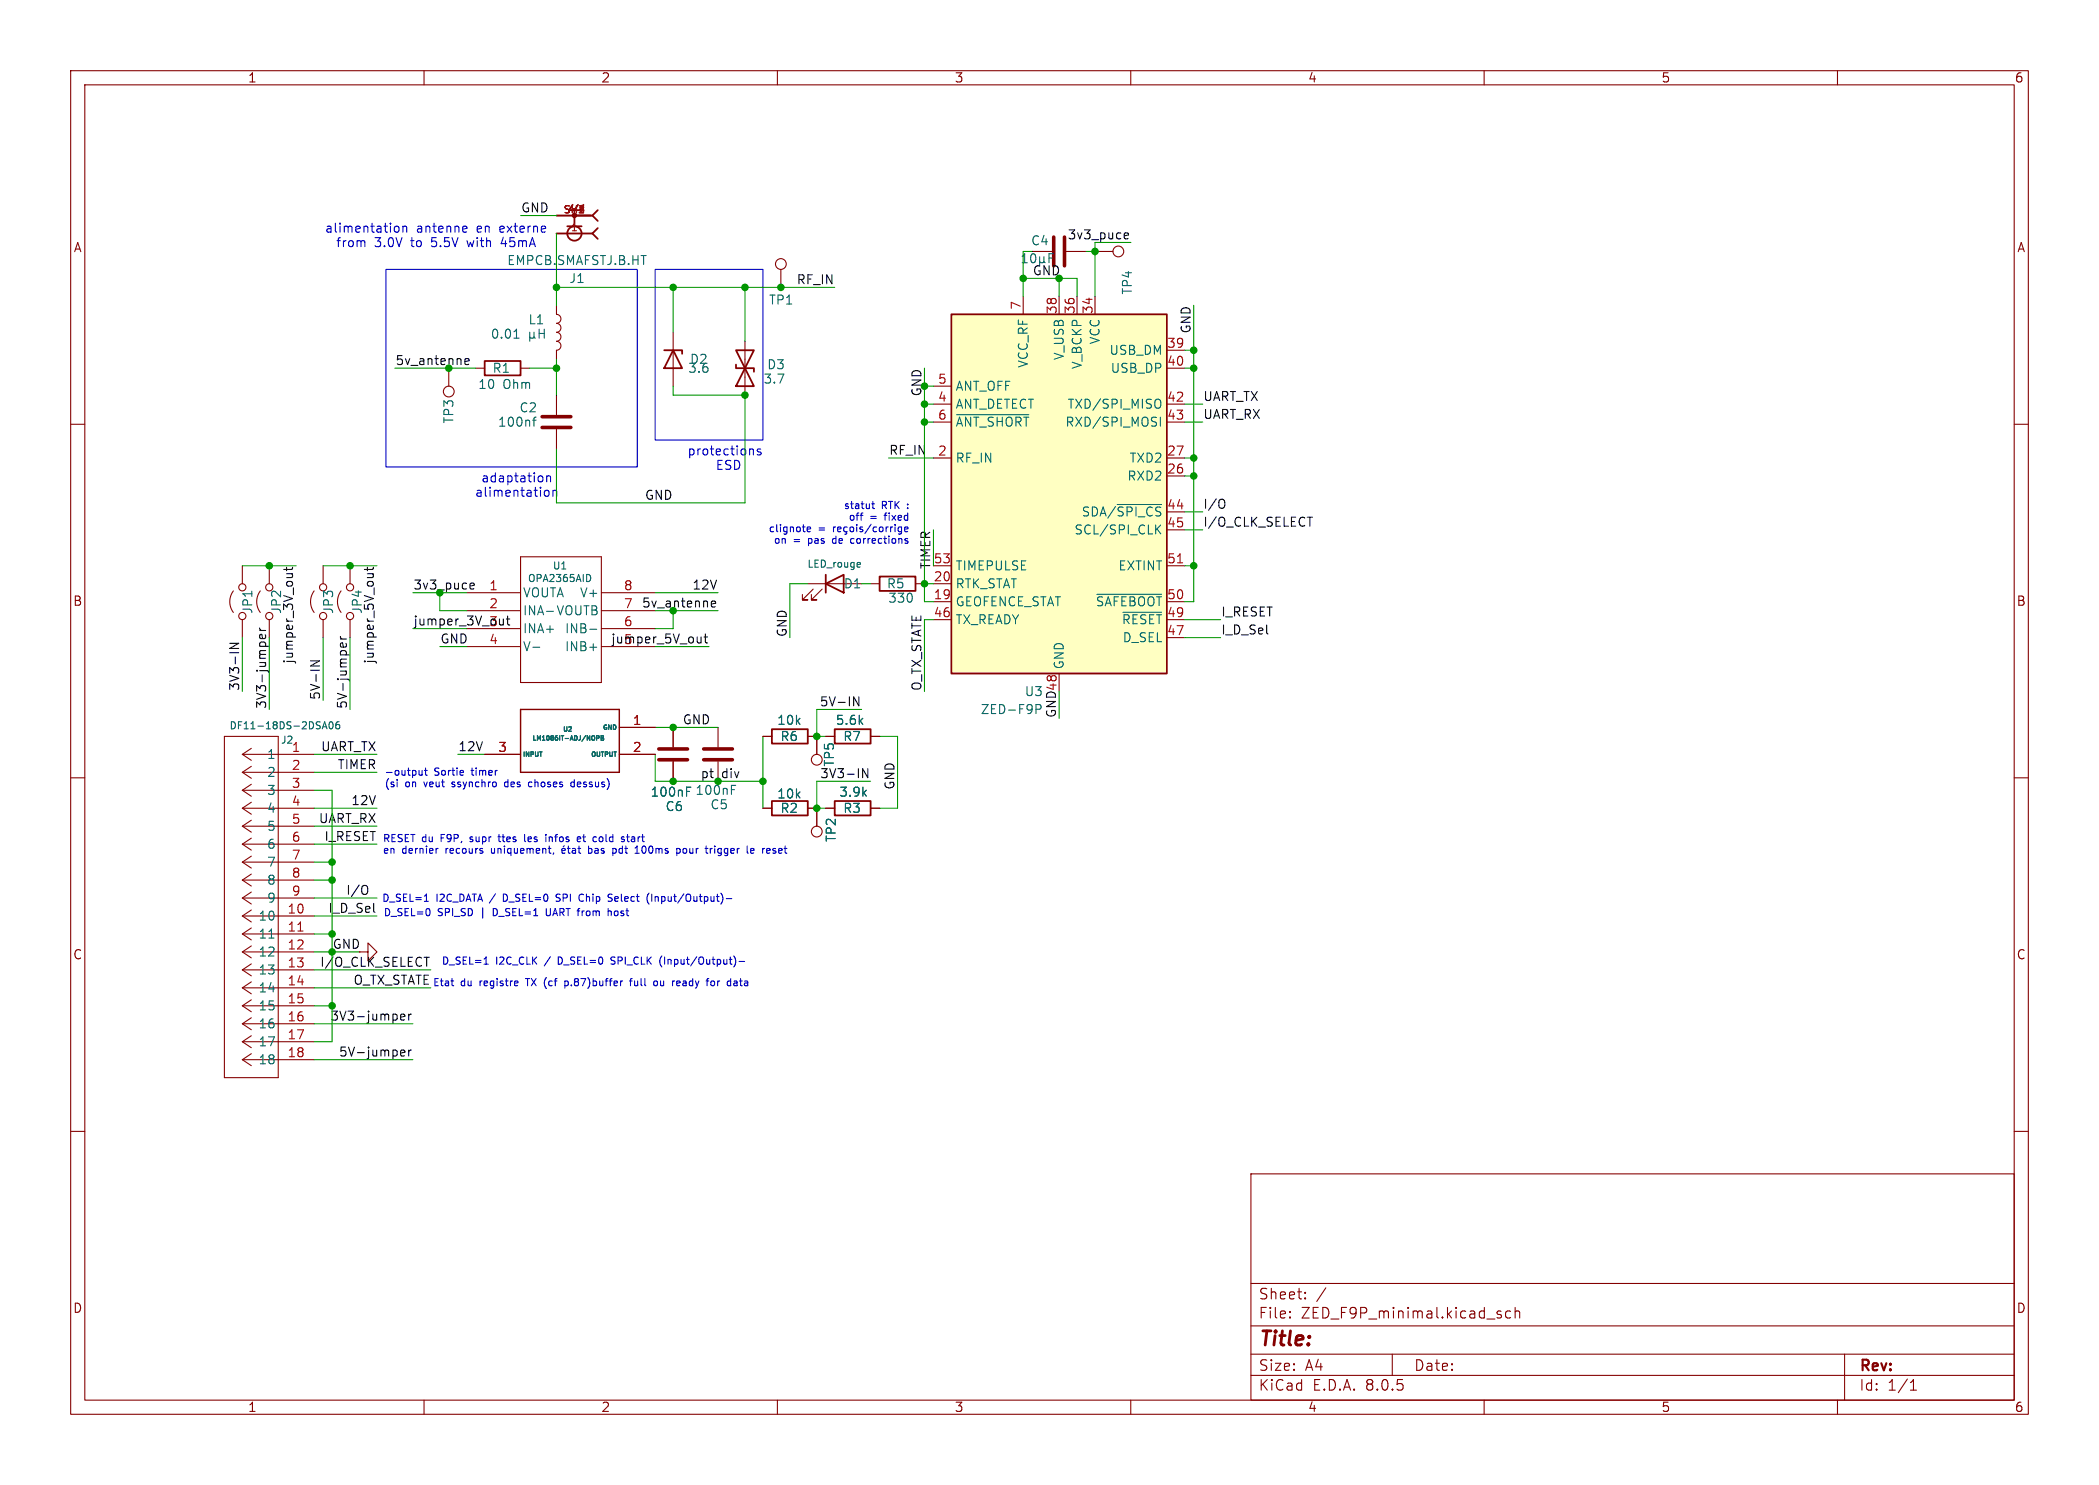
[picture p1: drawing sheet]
<svg xmlns="http://www.w3.org/2000/svg" width="297mm" height="210mm" viewBox="0 0 297 210" stroke-linecap="round" stroke-linejoin="round" font-family="sans-serif">
<g fill="none" stroke="#840000" stroke-width=".15">
<path d="M10 10h277v190h-277zM12 12h273v186h-273zM60 10v2M110 10v2M160 10v2M210 10v2M260 10v2M146 35.6h2.8M150.9 35.6h2.8M10 60h2M95.2 47v7.6M105.4 48.3v7.6"/>
<path d="M285 60h2M33 83.6a2.54 2.54 0 0 0 0 3M34.3 80v2.6M34.3 87.6v2.6M44.4 83.6a2.54 2.54 0 0 0 0 3M45.7 80v2.6M45.7 87.6v2.6M114.3 82.6h7.6M115.1 83.3l-1.6 1.5h.8h-.8v-.7M116.3 83.3l-1.5 1.5h.8h-.8v-.7M123.2 82.6h1.3M129.5 82.6h1.3"/>
<path d="M10 110h2M31.7 104.1h7.7v48.3h-7.7zM34.3 114.3h10.1M34.3 119.4h10.1M34.3 119.4l1.3 .8M34.3 116.8h10.1M34.3 116.8l1.3 .9M34.3 114.3l1.3 .8M34.3 111.8h10.1M34.3 111.8l1.3 .8M34.3 109.2h10.1M34.3 109.2l1.3 .9"/>
<path d="M34.3 106.7h10.1M34.3 106.7l1.3 .8M35.6 118.5l-1.3 .9M35.6 116l-1.3 .8M35.6 113.5l-1.3 .8M35.6 110.9l-1.3 .9M35.6 108.4l-1.3 .8M35.6 105.8l-1.3 .9M95.2 102.9v2.8M95.2 107.7v2.8M101.6 102.9v2.8M101.6 107.7v2.8"/>
<path d="M107.9 104.1h1.3M114.3 104.1h1.3v2.6M115.6 114.3v2.5M116.8 114.3h1.3M123.2 114.3h1.3M285 110h2M34.3 139.7h10.1M34.3 139.7l1.3 .8M34.3 137.2h10.1M34.3 137.2l1.3 .8M34.3 134.6h10.1M34.3 134.6l1.3 .9"/>
<path d="M34.3 132.1h10.1M34.3 132.1l1.3 .8M34.3 129.5h10.1M34.3 129.5l1.3 .9M34.3 127h10.1M34.3 127l1.3 .8M34.3 124.5h10.1M34.3 124.5l1.3 .8M34.3 121.9h10.1M34.3 121.9l1.3 .9M35.6 138.9l-1.3 .8M35.6 136.3l-1.3 .9"/>
<path d="M35.6 133.8l-1.3 .8M35.6 131.2l-1.3 .9M35.6 128.7l-1.3 .8M35.6 126.2l-1.3 .8M35.6 123.6l-1.3 .9M35.6 121.1l-1.3 .8M50.8 134.6h1.3v-1.2l1.2 1.2-1.2 1.3v-1.3M10 160h2M34.3 149.9h10.1M34.3 149.9l1.3 .8M34.3 147.3h10.1M34.3 147.3l1.3 .9"/>
<path d="M34.3 144.8h10.1M34.3 144.8l1.3 .8M34.3 142.2h10.1M34.3 142.2l1.3 .9M35.6 149l-1.3 .9M35.6 146.5l-1.3 .8M35.6 143.9l-1.3 .9M35.6 141.4l-1.3 .8M285 160h2M177 166h108v32h-108zM60 198v2M110 198v2"/>
<path d="M160 198v2M177 194.5h108M177 191.5h108M177 187.5h108M177 181.5h108M182.5 186.3h.1l-.1 .1M182.5 186.3v.1M182.5 185.5v.1M182.5 185.5h.1l-.1 .1M184.7 183.6v.1M184.7 183.6h-.1l.1 .1M184.7 182.8v.1"/>
<path d="M184.7 182.8h-.1l.1 .1M187.6 182.1l-1.3 2M197 191.5v3M210 198v2M212 185.9l.4 .1 .1 .2-.3 .2h-.2M212 185.4l.4 .1M213.7 185.5l-.4-.1-.3 .3v.4l.2 .2 .1 .1 .4-.1M214.4 185.5a.37 .37 0 0 1 .6 .1v.8M214.4 184.9v1.5M260 198v2M261 191.5v6.5M270.3 196.6h.9"/>
<path d="M270.3 195.5l.4-.4v1.5"/>
<circle cx="34.3" cy="87.1" r=".51"/>
<circle cx="34.3" cy="83.1" r=".51"/>
<circle cx="45.7" cy="83.1" r=".51"/>
<circle cx="45.7" cy="87.1" r=".51"/>
<circle cx="115.6" cy="107.4" r=".76"/>
<circle cx="115.6" cy="117.6" r=".76"/>
</g>
<path d="M94 49.5h2.5v.5M95.2 49.5l1.3 2.6h-2.5zM104.1 51.6v.5h2.6v.5M104.1 49.5h2.6l-2.6 5.1h2.6zM116.8 82.6l2.6-1.3v2.5zM116.8 81.3v2.5M124.5 81.5h5v2.1h-5zM109.2 103.1h5.1v2.1h-5.1zM118.1 113.3h5.1v2h-5.1z" fill="none" stroke="#840000" stroke-width=".25"/>
<path d="M149.1 33.5v4.1M150.6 33.5v4.1M93.2 105.9h4.1M93.2 107.4h4.1M99.6 105.9h4M99.6 107.4h4" fill="none" stroke="#840000" stroke-width=".51"/>
<g fill="none" stroke="#006464" stroke-width=".15">
<path d="M144.6 37.2h.8M144.6 36.2l.4-.3v1.3M146.1 37.2a.79 .79 0 0 1 0-1.3 .69 .69 0 0 1 .3 1.1l-.1 .2M147.1 36.3v1.3M147.1 37l.2 .2M147.7 37l.2 .2M147.7 37l-.2 .2M147.7 36.3v.7M148.4 36.5h.5M149 35.9h-.6v1.3M121.6 79.5l.2 .3-.5 .1M121.7 80.2h-.1"/>
<path d="M45.6 103.1l.3-1 .4 1M45.7 102.8h.5M46.7 102.1h.1a.53 .53 0 0 1 .3 .5 .53 .53 0 0 1-.3 .5 .66 .66 0 0 1-.1-1zM48 102.1h-.3a.67 .67 0 0 0 0 1l.3-.1 .1-.4-.2-.1h-.2l-.2 .1M97.1 111.9h.5M97.1 111.3h.7M103.5 111.7h.4M103.5 111.1h.6M38 132.7h.8"/>
</g>
<path d="M42.2 131.7h.7" fill="none" stroke="#a90000" stroke-width=".15"/>
<path d="M134.6 44.5h30.5v50.8h-30.5z" fill="#ffffc2"/>
<g fill="none" stroke="#840000" stroke-width=".25">
<path d="M78.7 30.5h5.1M78.7 33h5.1M80.3 32h2M81.3 30.5v1.5M83.8 30.5l.8 .7M83.8 33l.8 .8M84.6 29.7l-.8 .8M84.6 32.3l-.8 .7M68.6 51.1h5.1v2h-5.1zM134.6 44.5h30.5v50.8h-30.5zM109.2 113.3h5.1v2h-5.1zM118.1 103.1h5.1v2.1h-5.1z"/>
<circle cx="81.3" cy="33" r="1.02"/>
</g>
<g fill="none" stroke="#840000" stroke-width=".15">
<path d="M78.7 33h5.1M78.7 30.5h5.1M110.5 38.1v2.5M154.9 35.6h2.6M63.5 52.1v2.5M67.3 52.1h1.3M73.7 52.1h1.2M78.7 48.3a.63 .63 0 0 1 .7 .6 .63 .63 0 0 1-.7 .6v1.3M78.7 47a.63 .63 0 0 1 .7 .6 .63 .63 0 0 1-.7 .7M78.7 45.7a.63 .63 0 0 1 .7 .7 .63 .63 0 0 1-.7 .6M78.7 43.2v1.3a.63 .63 0 0 1 .7 .6 .63 .63 0 0 1-.7 .6M78.7 55.9v2.8"/>
<path d="M132.1 57.2h2.5M132.1 59.7h2.5M132.1 54.6h2.5M144.8 41.9v2.6M149.9 41.9v2.6M152.4 41.9v2.6M154.9 41.9v2.6M165.1 49.5h2.5M165.1 57.2h2.5M165.1 52.1h2.5M165.1 59.7h2.5M73.7 78.7h11.4v17.8h-11.4z"/>
<path d="M78.7 60.7v2.8M132.1 64.8h2.5M165.1 64.8h2.5M165.1 67.3h2.5M165.1 72.4h2.5M165.1 74.9h2.5M36.8 83.6a2.54 2.54 0 0 0 0 3M38.1 80v2.6M38.1 87.6v2.6M48.3 83.6a2.54 2.54 0 0 0 0 3M49.5 80v2.6M49.5 87.6v2.6"/>
<path d="M66 83.8h7.7M66 86.4h7.7M66 88.9h7.7M66 91.4h7.7M85.1 83.8h7.6M85.1 86.4h7.6M85.1 88.9h7.6M85.1 91.4h7.6M132.1 85.1h2.5M132.1 82.6h2.5M132.1 87.6h2.5M132.1 80h2.5"/>
<path d="M149.9 95.3v2.5M165.1 85.1h2.5M165.1 87.6h2.5M165.1 90.2h2.5M165.1 80h2.5M68.6 106.7h5.1M87.6 102.9h5.1M87.6 106.7h5.1M95.2 102.9v2.8M95.2 107.7v2.8M107.9 114.3h1.3M107.9 104.1h1.3"/>
<path d="M114.3 114.3h1.3v2.5M114.3 104.1h1.3v2.6M116.8 114.3h1.3M116.8 104.1h1.3M123.2 114.3h1.3M123.2 104.1h1.3"/>
<circle cx="110.5" cy="37.3" r=".76"/>
<circle cx="158.2" cy="35.6" r=".76"/>
<circle cx="63.5" cy="55.4" r=".76"/>
<circle cx="38.1" cy="87.1" r=".51"/>
<circle cx="38.1" cy="83.1" r=".51"/>
<circle cx="49.5" cy="83.1" r=".51"/>
<circle cx="49.5" cy="87.1" r=".51"/>
</g>
<g fill="none" stroke="#006464" stroke-width=".15">
<path d="M72.7 47.8h.7M73 46.7l.1-.1v1.2M75 47.6l.1 .2h.3l.2-.2M75 47v1.2M75.4 59.4h.5M75.6 47.6l.1 .2M75.6 47v.6M75.6 59.1l-.1 1.2M76.3 46.6v1.2M76.3 47.2h.7M77 46.6v1.2M135.4 58.6h10.2"/>
<path d="M163.7 56.5a.43 .43 0 0 1 .5 .4v.4a.43 .43 0 0 1-.5 .4M164.2 59v1.3M158.1 71.3h6.3M163.7 74.8l.5 .7M164.2 74.2l-.7 .8M75.4 91.5h1M83.2 81.2a.54 .54 0 0 1 .4 .5 .54 .54 0 0 1-.4 .5M83.5 91.5h.9M83.5 89h.9M146.6 99.6h.5l.2 .3-.1 .3-.6 .1M155.2 84h9.2M158.9 86.6h5.5"/>
<path d="M84.4 104.4l.3-.1 .1-.2-.4-.1v.7M85.1 104h.2l.1 .2-.1 .1 .1 .3-.1 .1h-.2zM85.1 104.3h.2M97.1 111.9h.5M97.1 111.3h.7"/>
</g>
<path d="M166.6 79.6h.7" fill="none" stroke="#a90000" stroke-width=".15"/>
<path d="M73.7 100.3h13.9v8.9h-13.9z" fill="none" stroke="#840000" stroke-width=".2"/>
<path d="M76.7 58.9h4.1M76.7 60.5h4.1" fill="none" stroke="#840000" stroke-width=".51"/>
<g fill="none" stroke="#0f0f0f" stroke-width=".15">
<path d="M159.1 33.7h.5M159.1 33l.4-.1 .1 .1 .1 .2-.6 .2M65.8 51.1l.6-.1-.1-.2-.3-.1-.2 .2v.6h.5M173 70.6l.1 .1a.81 .81 0 0 1-.1 1.2M185 73.1h.7M32.5 91h1.3l-1.3 .7h1.3M36.7 88.8l.1 .2 .2 .2M36.7 89.2h.9M37.5 89.8l.1 .3-.2 .2h-.6v-.5l.2-.1 .2 .6M40.6 81.1h.8M40.6 80.2v.5M41.3 81.1l.1 .4"/>
<path d="M41.4 80.2l-.1 .3h-.1h-1.1M43.9 93.5h1.3l-1.3 .7M48.2 90v.3l.2 .1M48.2 90.4h.8M49 91v.3l-.2 .2h-.6v-.5l.3-.1 .1 .6M52 81.1h.8M52 80.2v.5M52.7 81.1l.1 .4M52.8 80.2v.3h-.2h-1M66.6 83.2h.4M66.6 82.5h.3h.1l.1 .3-.6 .1M71.2 87.5v.9"/>
<path d="M71.2 88.3l-.3 .1M71.6 87.5h.5M71.8 87.1v1.1l.1 .1 .2 .1M99.2 90.1v.8M99.2 90.8l-.4 .1M99.6 90.1h.5M99.8 89.7v1l.1 .2h.2M100.7 85.4l.6-.1-.1-.2-.4-.1-.1 .2v.6h.5M120.8 98.5l.7 1.3v-1.3M122.8 108.7v1.3l-.7-1.3v1.3M51.7 125.2l.1 .1a.81 .81 0 0 1-.1 1.2M60 135.4h.7"/>
<path d="M56.7 148.9l.6-.1-.1-.2-.3-.1-.2 .2v.6h.5M56.7 143.8l.6-.1-.1-.2-.3-.1-.2 .2v.6h.5M57.8 143.4v.9M57.8 148.5v.8M58.2 148.5l-.2 .1-.2 .1M58.2 143.4l-.2 .1-.2 .2"/>
</g>
<g fill="none" stroke="#0000c2" stroke-width=".15">
<path d="M51.4 34l.2 .2v.7M54.6 38.1h35.6v27.9h-35.6zM55.9 32h.3l.3 .2-.1 .5-.2 .1h-.3M57 32.1l.2-.1h.3v.8M57 32v.8M65.7 32h.3l.1 .3-.6 .1M66 32.8h-.3M71.2 33.5l-.3 1h.8M92.7 38.1h15.2v24.1h-15.2zM76.8 67.4v.6M77.1 69.4l.3-.1 .3 .3-.1 .5-.2 .1-.3-.1M77.4 67.3v.8"/>
<path d="M77.4 67.4l.1-.1 .3 .1 .1 .7M78.2 69.5l.2-.2 .3 .1 .1 .8M78.2 69.3v.9M106.2 63.5h.3l.1 .2v.6M107.6 63.5h-.3l-.1 .2v.1l.4 .2v.3h-.4M114.2 74.9l.5-.1-.1-.2-.2-.1-.2 .2 .1 .4h.3M117.9 74.5v.7M118.2 74.5l-.3 .2M118.5 74.9l.5-.1v-.2l-.3-.1-.2 .2 .1 .4h.4M119.7 75.2l.1 .2-.3 .1M119.9 74.6l-.3-.1-.2 .2 .1 .4h.4M120.3 74.6l.2-.1 .2 .1 .1 .4-.1 .1-.2 .1-.2-.1z"/>
<path d="M120.7 76.2h-.2l-.1 .1v.4l.3 .1M121.2 74.5v.7M121.7 72.9h.4M122 74.6l-.2-.1-.1 .2v.1l.3 .1v.2h-.3M123.3 74.1l-.9 1.3M123.4 71.2h.3M123.5 70.9v.9l.2 .1M124 74.6l-.3-.1-.2 .2 .1 .4h.4M124.5 74.6l.1-.1 .3 .1 .1 .4-.1 .1-.3 .1-.1-.1zM125.4 74.5v.7M125.7 74.5l-.3 .2M126 74.5v.7"/>
<path d="M126.3 74.5l-.3 .2M126.6 74.5v.7M127.6 74.6l-.3-.1-.2 .2 .1 .4h.4M127.6 74.5v.8l-.2 .2h-.3M128 74.9l.5-.1-.1-.2-.3-.1-.1 .2v.4h.4M128.3 76.5l.2 .1-.2 .2M128.3 76.2h.1M59.3 109v.6h.3l.1-.1M59.7 109v.6M60.1 109h.4M60.2 108.6v.9l.3 .1M62 120h-.2"/>
<path d="M63.9 111.2l.1 .1M64 110.6v.3M66.5 119h.1M66.5 118.4v.2M69.5 120l.1 .6M70.5 118.4h.3M70.6 118v.9l.2 .1M71.8 110.6h-.2l-.2 .2v.4l.4 .1M74.2 118v.9l.2 .1M74.8 118.4v.6M74.8 111.2l.2 .1 .3-.1M75.2 118.6l-.5 .1"/>
<path d="M75.3 110.6h-.3l-.2 .1M77.7 118.4v.6M78.1 118.4h-.2h-.2M80.3 120h.4M80.4 119.6v.9l.3 .2M81.3 110.6h-.3l-.2 .2 .1 .4h.4M81.3 110.2v1.1M81.8 120h.4M81.8 118.4h.3l.1 .2-.5 .1M81.9 119.6v.9l.3 .2M82.1 119h-.3M82.5 118.4h.3"/>
<path d="M82.6 118v.9l.1 .1M83.3 119.6v1.1M84.8 118.8l.2 .2h.2M85.2 118.4h-.2l-.2 .1M86.8 120h.2l.2 .2-.1 .4-.3 .1M88.6 118.4h.4M88.8 118v.9l.2 .1M89.5 118.4h-.1M89.5 118.6l-.2 .2 .2 .2M90.9 119.7l-.1 .6 .1 .3 .2 .1M95.9 120h.2l.1 .2v.4l-.3 .1M99.9 119.6v.9"/>
<path d="M100.7 120h.1M101.1 119.6v.1M101.1 120v.7M106.4 120h.2l.1 .2-.5 .1M60 127.5h.6M60.2 126.6l.1-.1v1M60.6 128.5a.64 .64 0 0 1 0 1M63.8 138.7h.4M64.1 139.4h.1M68.5 136.4h.6M68.7 135.5l.1-.2v1.1M73.1 138.7l.2 .3-.5 .1"/>
<path d="M73.2 139.4h-.1M74.4 138.4h.5M77.3 128.5v.8l.2 .2h.2M78.3 120.6l-.1 .2M78.7 127.4l.4 .1M79.1 126.5h-.2l-.2 .1 .1 .3 .3 .1M79.2 135.3h-.2v1.1h.2M79.5 120.3l.5-.1-.1-.2h-.2l-.2 .1 .1 .5h.3M79.9 138.8l.3-.1 .2 .2M79.9 138.7v1M80.4 139.2l-.2 .2h-.3M81 120h.4v.7"/>
<path d="M81.4 120.2l-.3 .1-.1 .1 .1 .3 .3-.1M82 127.2l.1 .2h.4M82.5 126.5h-.4l-.1 .2M83.3 120h.3l.2 .2-.1 .4h-.4M86.1 128.5v1M86.1 128.9l.1-.1 .2 .1 .1 .6M86.1 126.9l.4 .1 .1 .2-.1 .2-.3 .1M86.1 126.5h.5M86.4 136.3l.4 .1M86.9 135.3h-.3l-.2 .2 .1 .3 .3 .1M89.1 138.7h.4M89.5 138.4l-.3 .1v.9"/>
<path d="M89.8 138.7v.6l.1 .1M89.9 120.7h.5M91.6 127.4l.2 .5M91.8 126.3l-.2 .4M92.2 126.5v1M92.5 138.9l.2-.2 .2 .1 .1 .1-.1 .5h-.2l-.2-.2M93.4 136.3l.3 .4M93.5 138.7v.7M93.7 135.2l-.3 .4M95.9 138.7l.3 .1v.2l-.5 .1M96.2 139.4h-.3M97.1 120h-.3l-.2 .2 .1 .4h.4"/>
<path d="M100.8 138.7l.2 .1 .1 .1v.4l-.3 .1M102.8 127.1h.7M103.9 135.2a1.19 1.19 0 0 1 0 1.5M104 138.7h.2l.1 .2v.5M104.3 139.4h-.3M104.3 139h-.3M104.6 136h.8M104.6 138.7h.4M106.6 120.6l-.2 .1M109.4 120h.3M109.4 120.3l.4 .2-.1 .1-.2 .1"/>
</g>
<g fill="none" stroke="#009600" stroke-width=".15">
<path d="M73.7 30.5h5M78.7 33v10.2M144.8 39.4h7.6v2.5M146 35.6h-1.2v6.3M149.9 39.4v2.5M153.7 35.6h1.2M160 34.3h-5.1v7.6M55.9 52.1h11.4M74.9 52.1h3.8M78.7 40.6h39.4M78.7 50.8v5.1M95.2 40.6v6.4"/>
<path d="M95.2 54.6v1.3h10.2v15.2h-26.7v-7.6M105.4 40.6v7.7M130.8 59.7h1.3M130.8 57.2h1.3M132.1 54.6h-1.3v30.5h1.3M167.6 59.7h2.6M167.6 52.1h1.3M167.6 57.2h2.6M167.6 49.5h1.3M168.9 43.2v41.9h-1.3M125.7 64.8h6.4M132.1 74.9v5.1"/>
<path d="M167.6 64.8h1.3M167.6 67.3h1.3M167.6 72.4h2.6M167.6 74.9h2.6M34.3 80h7.6M34.3 90.2v7.6M38.1 90.2v10.1M45.7 80h7.6M45.7 90.2v8.9M49.5 90.2v10.1M58.4 83.8h7.6M58.4 88.9h7.6"/>
<path d="M62.2 83.8v2.6h3.8M62.2 91.4h3.8M92.7 83.8h8.9M92.7 91.4h7.6M101.6 86.4h-6.4v2.5h-2.5M114.3 82.6h-2.5v7.6M121.9 82.6h1.3M130.8 82.6h1.3M132.1 87.6h-1.3v10.2M149.9 97.8v3.8M167.6 87.6h5.1M167.6 80h1.3"/>
<path d="M167.6 90.2h5.1M44.4 114.3h8.9M44.4 111.8h2.6v35.5h-2.6M44.4 106.7h8.9M44.4 119.4h8.9M44.4 116.8h8.9M44.4 109.2h8.9M64.8 106.7h3.8M92.7 106.7v3.8h15.2M92.7 102.9h8.9M107.9 104.1v10.2M121.9 100.3h-6.3v3.8h1.2"/>
<path d="M123.2 110.5h-7.6v3.8h1.2M124.5 104.1h2.5v10.2h-2.5M44.4 132.1h2.6M44.4 124.5h2.6M44.4 129.5h8.9M44.4 127h8.9M44.4 121.9h2.6M44.4 134.6h6.4M44.4 137.2h16.6M44.4 139.7h16.6M44.4 144.8h14M44.4 149.9h14"/>
<path d="M44.4 142.2h2.6"/>
</g>
<g fill="#009600" stroke="#009600" stroke-width=".15">
<circle cx="130.8" cy="54.6" r=".46"/>
<circle cx="130.8" cy="57.2" r=".46"/>
<circle cx="105.4" cy="55.9" r=".46"/>
<circle cx="105.4" cy="40.6" r=".46"/>
<circle cx="110.5" cy="40.6" r=".46"/>
<circle cx="47" cy="134.6" r=".46"/>
<circle cx="47" cy="132.1" r=".46"/>
<circle cx="47" cy="121.9" r=".46"/>
<circle cx="47" cy="124.5" r=".46"/>
<circle cx="47" cy="142.2" r=".46"/>
<circle cx="168.9" cy="49.5" r=".46"/>
<circle cx="149.9" cy="39.4" r=".46"/>
<circle cx="130.8" cy="59.7" r=".46"/>
<circle cx="168.9" cy="52.1" r=".46"/>
<circle cx="154.9" cy="35.6" r=".46"/>
<circle cx="144.8" cy="39.4" r=".46"/>
<circle cx="115.6" cy="104.1" r=".46"/>
<circle cx="115.6" cy="114.3" r=".46"/>
<circle cx="168.9" cy="64.8" r=".46"/>
<circle cx="168.9" cy="67.3" r=".46"/>
<circle cx="130.8" cy="82.6" r=".46"/>
<circle cx="168.9" cy="80" r=".46"/>
<circle cx="49.5" cy="80" r=".46"/>
<circle cx="38.1" cy="80" r=".46"/>
<circle cx="107.9" cy="110.5" r=".46"/>
<circle cx="95.2" cy="102.9" r=".46"/>
<circle cx="95.2" cy="110.5" r=".46"/>
<circle cx="101.6" cy="110.5" r=".46"/>
<circle cx="95.2" cy="40.6" r=".46"/>
<circle cx="78.7" cy="40.6" r=".46"/>
<circle cx="78.7" cy="52.1" r=".46"/>
</g>
<text font-size="2.8" fill="#840000" x="178" y="190.9">Title:</text>
<g font-size="2.1" fill="#840000">
<text x="178" y="184">Sheet:</text>
<text x="178" y="186.7">File:</text>
<text x="184.1" y="186.7">ZED_F9P_minimal.kicad_sch</text>
<text x="178" y="196.9">KiCad</text>
<text x="178" y="194.1">Size:</text>
<text x="184.7" y="194.1">A4</text>
<text x="185.7" y="196.9">E.D.A.</text>
<text x="193.3" y="196.9">8.0.5</text>
<text x="200" y="194.1">Date:</text>
<text x="263" y="194.3">Rev:</text>
<text x="263" y="196.9">Id:</text>
<text x="267.1" y="196.9">1/1</text>
</g>
<g font-size="1.8" fill="#840000">
<text x="35" y="11.9">1</text>
<text x="85" y="11.9">2</text>
<text x="135" y="11.9">3</text>
<text x="185" y="11.9">4</text>
<text x="235" y="11.9">5</text>
<text x="285" y="11.9">6</text>
<text x="10.3" y="35.9">A</text>
<text x="285.3" y="35.9">A</text>
<text x="10.3" y="85.9">B</text>
<text x="285.3" y="85.9">B</text>
<text x="10.3" y="135.9">C</text>
<text x="285.3" y="135.9">C</text>
<text x="10.3" y="185.9">D</text>
<text x="285.3" y="185.9">D</text>
<text x="35" y="199.9">1</text>
<text x="85" y="199.9">2</text>
<text x="135" y="199.9">3</text>
<text x="185" y="199.9">4</text>
<text x="235" y="199.9">5</text>
<text x="285" y="199.9">6</text>
</g>
<g font-size="1.8" fill="#0000c2">
<text x="45.9" y="33.1">alimentation</text>
<text x="47.5" y="35.2">from</text>
<text x="53" y="35.2">3.0V</text>
<text x="58.3" y="35.2">to</text>
<text x="58.9" y="33.1">antenne</text>
<text x="61.3" y="35.2">5.5V</text>
<text x="66.6" y="35.2">with</text>
<text x="67.6" y="33.1">en</text>
<text x="71" y="33.1">externe</text>
<text x="71.6" y="35.2">45mA</text>
<text x="97.2" y="64.6">protections</text>
<text x="67.1" y="70.5">alimentation</text>
<text x="68" y="68.4">adaptation</text>
<text x="101.4" y="66.7">ESD</text>
</g>
<g font-size="1.8" fill="#0f0f0f">
<text x="73.7" y="30.1">GND</text>
<text x="151" y="33.9">3v3_puce</text>
<text x="112.6" y="40.3">RF_IN</text>
<text x="146" y="39">GND</text>
<text x="168.6" y="47.3" transform="rotate(-90 168.6 47.3)">GND</text>
<text x="170.2" y="59.3">UART_RX</text>
<text x="170.2" y="56.8">UART_TX</text>
<text x="125.7" y="64.4">RF_IN</text>
<text x="91.2" y="70.8">GND</text>
<text x="170.2" y="72">I/O</text>
<text x="170.2" y="74.6">I/O_CLK_SELECT</text>
<text x="97.9" y="83.5">12V</text>
<text x="131.7" y="80.6" transform="rotate(-90 131.7 80.6)">TIMER</text>
<text x="40" y="86.9" transform="rotate(-90 40 86.9)">JP2</text>
<text x="51.4" y="86.9" transform="rotate(-90 51.4 86.9)">JP4</text>
<text x="58.4" y="88.6">jumper_3V_out</text>
<text x="69.1" y="88.6">3</text>
<text x="172.7" y="89.8">I_D_Sel</text>
<text x="172.7" y="87.3">I_RESET</text>
<text x="41.6" y="93.9" transform="rotate(-90 41.6 93.9)">jumper_3V_out</text>
<text x="53" y="93.9" transform="rotate(-90 53 93.9)">jumper_5V_out</text>
<text x="62.2" y="91.1">GND</text>
<text x="86.4" y="91.1">jumper_5V_out</text>
<text x="88.2" y="91.2">5</text>
<text x="111.4" y="90.2" transform="rotate(-90 111.4 90.2)">GND</text>
<text x="33.9" y="97.8" transform="rotate(-90 33.9 97.8)">3V3-IN</text>
<text x="37.8" y="100.3" transform="rotate(-90 37.8 100.3)">3V3-jumper</text>
<text x="45.4" y="99.1" transform="rotate(-90 45.4 99.1)">5V-IN</text>
<text x="49.2" y="100.3" transform="rotate(-90 49.2 100.3)">5V-jumper</text>
<text x="115.9" y="100">5V-IN</text>
<text x="130.5" y="97.8" transform="rotate(-90 130.5 97.8)">O_TX_STATE</text>
<text x="149.5" y="101.6" transform="rotate(-90 149.5 101.6)">GND48</text>
<text x="45.3" y="106.3">UART_TX</text>
<text x="64.8" y="106.3">12V</text>
<text x="96.5" y="102.5">GND</text>
<text x="47.7" y="108.9">TIMER</text>
<text x="49.6" y="114">12V</text>
<text x="99.1" y="110.1">pt</text>
<text x="102.1" y="110.1">div</text>
<text x="116" y="110.1">3V3-IN</text>
<text x="126.7" y="111.8" transform="rotate(-90 126.7 111.8)">GND</text>
<text x="45" y="116.5">UART_RX</text>
<text x="45.8" y="119">I_RESET</text>
<text x="46.4" y="129.2">I_D_Sel</text>
<text x="48.9" y="126.7">I/O</text>
<text x="45.2" y="136.8">I/O_CLK_SELECT</text>
<text x="47" y="134.3">GND</text>
<text x="49.9" y="139.4">O_TX_STATE</text>
<text x="46.7" y="144.4">3V3-jumper</text>
<text x="47.9" y="149.5">5V-jumper</text>
</g>
<g font-size="1.8" fill="#006464">
<text x="145.8" y="34.9">C4</text>
<text x="71.7" y="37.7">EMPCB.SMAFSTJ.B.HT</text>
<text x="80.5" y="40.2">J1</text>
<text x="160.4" y="41.8" transform="rotate(-90 160.4 41.8)">TP4</text>
<text x="74.7" y="46.1">L1</text>
<text x="108.7" y="43.3">TP1</text>
<text x="69.4" y="48.1">0.01</text>
<text x="69.6" y="52.9">R1</text>
<text x="97.3" y="52.9">3.6</text>
<text x="97.5" y="51.7">D2</text>
<text x="108.5" y="52.4">D3</text>
<text x="145.6" y="52.1" transform="rotate(-90 145.6 52.1)">VCC_RF</text>
<text x="150.7" y="51" transform="rotate(-90 150.7 51)">V_USB</text>
<text x="153.3" y="52.3" transform="rotate(-90 153.3 52.3)">V_BCKP</text>
<text x="155.8" y="48.8" transform="rotate(-90 155.8 48.8)">VCC</text>
<text x="156.9" y="50.4">USB_DM</text>
<text x="157.1" y="52.9">USB_DP</text>
<text x="64.4" y="60" transform="rotate(-90 64.4 60)">TP3</text>
<text x="67.6" y="55.2">10</text>
<text x="71.2" y="55.2">Ohm</text>
<text x="73.4" y="58.5">C2</text>
<text x="108" y="54.5">3.7</text>
<text x="135.1" y="58">ANT_DETECT</text>
<text x="135.1" y="55.5">ANT_OFF</text>
<text x="151" y="58">TXD/SPI_MISO</text>
<text x="70.4" y="60.6">100nf</text>
<text x="135.1" y="65.6">RF_IN</text>
<text x="135.1" y="60.6">~{ANT_SHORT}</text>
<text x="150.7" y="60.6">RXD/SPI_MOSI</text>
<text x="159.7" y="65.6">TXD2</text>
<text x="159.4" y="68.2">RXD2</text>
<text x="151.9" y="75.8">SCL/SPI_CLK</text>
<text x="153" y="73.3">SDA/~{SPI_CS}</text>
<text x="119.3" y="83.4">D1</text>
<text x="125.4" y="83.4">R5</text>
<text x="135.1" y="83.4">RTK_STAT</text>
<text x="135.1" y="80.9">TIMEPULSE</text>
<text x="158.2" y="80.9">EXTINT</text>
<text x="35.9" y="86.9" transform="rotate(-90 35.9 86.9)">JP1</text>
<text x="47.3" y="86.9" transform="rotate(-90 47.3 86.9)">JP3</text>
<text x="73.9" y="84.7">VOUTA</text>
<text x="73.9" y="87.2">INA- VOUTB</text>
<text x="73.9" y="89.8">INA+</text>
<text x="79.9" y="89.8">INB-</text>
<text x="82" y="84.7">V+</text>
<text x="125.6" y="85.4">330</text>
<text x="135.1" y="86">GEOFENCE_STAT</text>
<text x="135.1" y="88.5">TX_READY</text>
<text x="155" y="86">~{SAFEBOOT}</text>
<text x="158.6" y="88.5">~{RESET}</text>
<text x="73.9" y="92.3">V-</text>
<text x="79.9" y="92.3">INB+</text>
<text x="150.7" y="94.7" transform="rotate(-90 150.7 94.7)">GND</text>
<text x="158.8" y="91">D_SEL</text>
<text x="138.7" y="101.2">ZED-F9P</text>
<text x="144.9" y="98.7">U3</text>
<text x="37.7" y="107.5">1</text>
<text x="109.9" y="102.7">10k</text>
<text x="110.3" y="105">R6</text>
<text x="118.2" y="102.7">5.6k</text>
<text x="119.2" y="105">R7</text>
<text x="37.7" y="110.1">2</text>
<text x="37.7" y="112.6">3</text>
<text x="92" y="112.9">100nF</text>
<text x="98.3" y="112.6">100nF</text>
<text x="109.9" y="113.1">10k</text>
<text x="118.2" y="108.5" transform="rotate(-90 118.2 108.5)">TP5</text>
<text x="118.7" y="112.9">3.9k</text>
<text x="37.7" y="115.2">4</text>
<text x="37.7" y="117.7">5</text>
<text x="94.1" y="114.9">C6</text>
<text x="100.4" y="114.7">C5</text>
<text x="110.3" y="115.2">R2</text>
<text x="118.5" y="119.2" transform="rotate(-90 118.5 119.2)">TP2</text>
<text x="119.2" y="115.2">R3</text>
<text x="37.7" y="120.2">6</text>
<text x="37.7" y="122.8">7</text>
<text x="37.7" y="125.3">8</text>
<text x="36.5" y="130.4">10</text>
<text x="37.7" y="127.9">9</text>
<text x="36.5" y="132.9">11</text>
<text x="36.5" y="135.5">12</text>
<text x="36.5" y="138">13</text>
<text x="36.5" y="140.6">14</text>
<text x="36.5" y="143.1">15</text>
<text x="36.5" y="145.6">16</text>
<text x="36.5" y="148.2">17</text>
<text x="36.5" y="150.7">18</text>
</g>
<g font-size="1.8" fill="#a90000">
<text x="144.5" y="43.9" transform="rotate(-90 144.5 43.9)">7</text>
<text x="149.6" y="44.5" transform="rotate(-90 149.6 44.5)">38</text>
<text x="152.1" y="44.5" transform="rotate(-90 152.1 44.5)">36</text>
<text x="154.7" y="44.5" transform="rotate(-90 154.7 44.5)">34</text>
<text x="165.1" y="49.3">39</text>
<text x="165.1" y="51.8">40</text>
<text x="132.6" y="56.9">4</text>
<text x="132.6" y="54.4">5</text>
<text x="132.6" y="59.4">6</text>
<text x="165.1" y="56.9">42</text>
<text x="165.1" y="59.4">43</text>
<text x="132.6" y="64.5">2</text>
<text x="165.1" y="64.5">27</text>
<text x="165.1" y="67.1">26</text>
<text x="165.1" y="72.1">44</text>
<text x="165.1" y="74.7">45</text>
<text x="69.1" y="83.6">1</text>
<text x="88.2" y="83.6">8</text>
<text x="132" y="82.3">20</text>
<text x="132" y="79.8">53</text>
<text x="165.1" y="79.8">51</text>
<text x="69.1" y="86.1">2</text>
<text x="88.2" y="88.6">6</text>
<text x="88.2" y="86.1">7</text>
<text x="132" y="84.8">19</text>
<text x="132" y="87.4">46</text>
<text x="165.1" y="89.9">47</text>
<text x="165.1" y="87.4">49</text>
<text x="165.1" y="84.8">50</text>
<text x="69.1" y="91.2">4</text>
<text x="41.2" y="106.4">1</text>
<text x="70.4" y="106.4">3</text>
<text x="89.5" y="102.6">1</text>
<text x="89.5" y="106.4">2</text>
<text x="41.2" y="109">2</text>
<text x="41.2" y="111.5">3</text>
<text x="41.2" y="114">4</text>
<text x="41.2" y="116.6">5</text>
<text x="41.2" y="119.1">6</text>
<text x="41.2" y="121.7">7</text>
<text x="41.2" y="124.2">8</text>
<text x="40.6" y="129.3">10</text>
<text x="40.6" y="131.8">11</text>
<text x="41.2" y="126.7">9</text>
<text x="40.6" y="134.4">12</text>
<text x="40.6" y="136.9">13</text>
<text x="40.6" y="139.4">14</text>
<text x="40.6" y="142">15</text>
<text x="40.6" y="144.5">16</text>
<text x="40.6" y="147.1">17</text>
<text x="40.6" y="149.6">18</text>
</g>
<g font-size="1.8" fill="#009600">
<text x="55.9" y="51.7">5v_antenne</text>
<text x="130.5" y="56.1" transform="rotate(-90 130.5 56.1)">GND</text>
<text x="58.4" y="83.5">3v3_puce</text>
<text x="90.8" y="86">5v_antenne</text>
</g>
<g font-size="1.4" fill="#a90000">
<text x="79.7" y="30.2">SH1</text>
<text x="80.7" y="32.8">1</text>
<text x="81.6" y="30.2">2</text>
</g>
<g font-size="1.4" fill="#0000c2">
<text x="108.6" y="75.5">clignote</text>
<text x="109.4" y="77.1">on</text>
<text x="112.2" y="77.1">=</text>
<text x="114.5" y="77.1">pas</text>
<text x="115.8" y="75.5">=</text>
<text x="118.2" y="77.1">de</text>
<text x="119.3" y="72.2">statut</text>
<text x="120" y="73.8">off</text>
<text x="121" y="77.1">corrections</text>
<text x="123.1" y="73.8">=</text>
<text x="124.7" y="72.2">RTK</text>
<text x="125.4" y="73.8">fixed</text>
<text x="128.5" y="72.2">:</text>
<text x="54.4" y="109.9">-output</text>
<text x="54.4" y="111.5">(si</text>
<text x="57.4" y="111.5">on</text>
<text x="60.2" y="111.5">veut</text>
<text x="61.5" y="109.9">Sortie</text>
<text x="64.4" y="111.5">ssynchro</text>
<text x="67" y="109.9">timer</text>
<text x="72.1" y="111.5">des</text>
<text x="75.8" y="111.5">choses</text>
<text x="82" y="111.5">dessus)</text>
<text x="54.1" y="119.3">RESET du</text>
<text x="62.6" y="119.3">F9P,</text>
<text x="67" y="119.3">supr</text>
<text x="71.3" y="119.3">ttes</text>
<text x="75.2" y="119.3">les</text>
<text x="78.4" y="119.3">infos</text>
<text x="83.2" y="119.3">et</text>
<text x="85.6" y="119.3">cold</text>
<text x="89.9" y="119.3">start</text>
<text x="54.1" y="120.9">en</text>
<text x="56.9" y="120.9">dernier</text>
<text x="63.3" y="120.9">recours</text>
<text x="70" y="120.9">uniquement,</text>
<text x="84.2" y="120.9">bas</text>
<text x="87.9" y="120.9">pdt</text>
<text x="91.3" y="120.9">100ms</text>
<text x="97.5" y="120.9">pour</text>
<text x="101.9" y="120.9">trigger</text>
<text x="107.9" y="120.9">le</text>
<text x="110.4" y="120.9">reset</text>
<text x="53.9" y="127.7">D_SEL=1</text>
<text x="54.2" y="129.8">D_SEL=0</text>
<text x="61.7" y="127.7">I2C_DATA</text>
<text x="61.9" y="129.8">SPI_SD</text>
<text x="68.2" y="129.8">|</text>
<text x="69.5" y="127.7">/</text>
<text x="70.2" y="129.8">D_SEL=1</text>
<text x="71.6" y="127.7">D_SEL=0</text>
<text x="77.9" y="129.8">UART from</text>
<text x="79.3" y="127.7">SPI</text>
<text x="82.8" y="127.7">Chip</text>
<text x="87.2" y="129.8">host</text>
<text x="87.2" y="127.7">Select</text>
<text x="92.9" y="127.7">(Input/Output)-</text>
<text x="62.4" y="136.6">D_SEL=1</text>
<text x="70.2" y="136.6">I2C_CLK</text>
<text x="77.3" y="136.6">/</text>
<text x="79.4" y="136.6">D_SEL=0</text>
<text x="87.1" y="136.6">SPI_CLK</text>
<text x="94.3" y="136.6">(Input/Output)-</text>
<text x="61.1" y="139.7">Etat</text>
<text x="65.2" y="139.7">du</text>
<text x="68" y="139.7">registre</text>
<text x="74.9" y="139.7">TX (cf</text>
<text x="80.8" y="139.7">p.87)buffer</text>
<text x="90.3" y="139.7">full</text>
<text x="93.9" y="139.7">ou</text>
<text x="96.8" y="139.7">ready</text>
<text x="101.9" y="139.7">for</text>
<text x="105.1" y="139.7">data</text>
</g>
<g font-size="1.4" fill="#006464">
<text x="74.6" y="82.5">OPA2365AID</text>
<text x="78.1" y="80.7">U1</text>
<text x="114.1" y="80.5">LED_rouge</text>
<text x="32.4" y="103.3">DF11-18DS-2DSA06</text>
<text x="39.7" y="105.4">J2</text>
</g>
<g font-size=".9" fill="#006464">
<text x="73.9" y="107.2">INPUT</text>
<text x="75.2" y="104.9">LM1086IT-ADJ/NOPB</text>
<text x="79.5" y="103.7">U2</text>
<text x="83.4" y="107.2">OUTPUT</text>
<text x="85.1" y="103.4">GND</text>
</g>
</svg>
